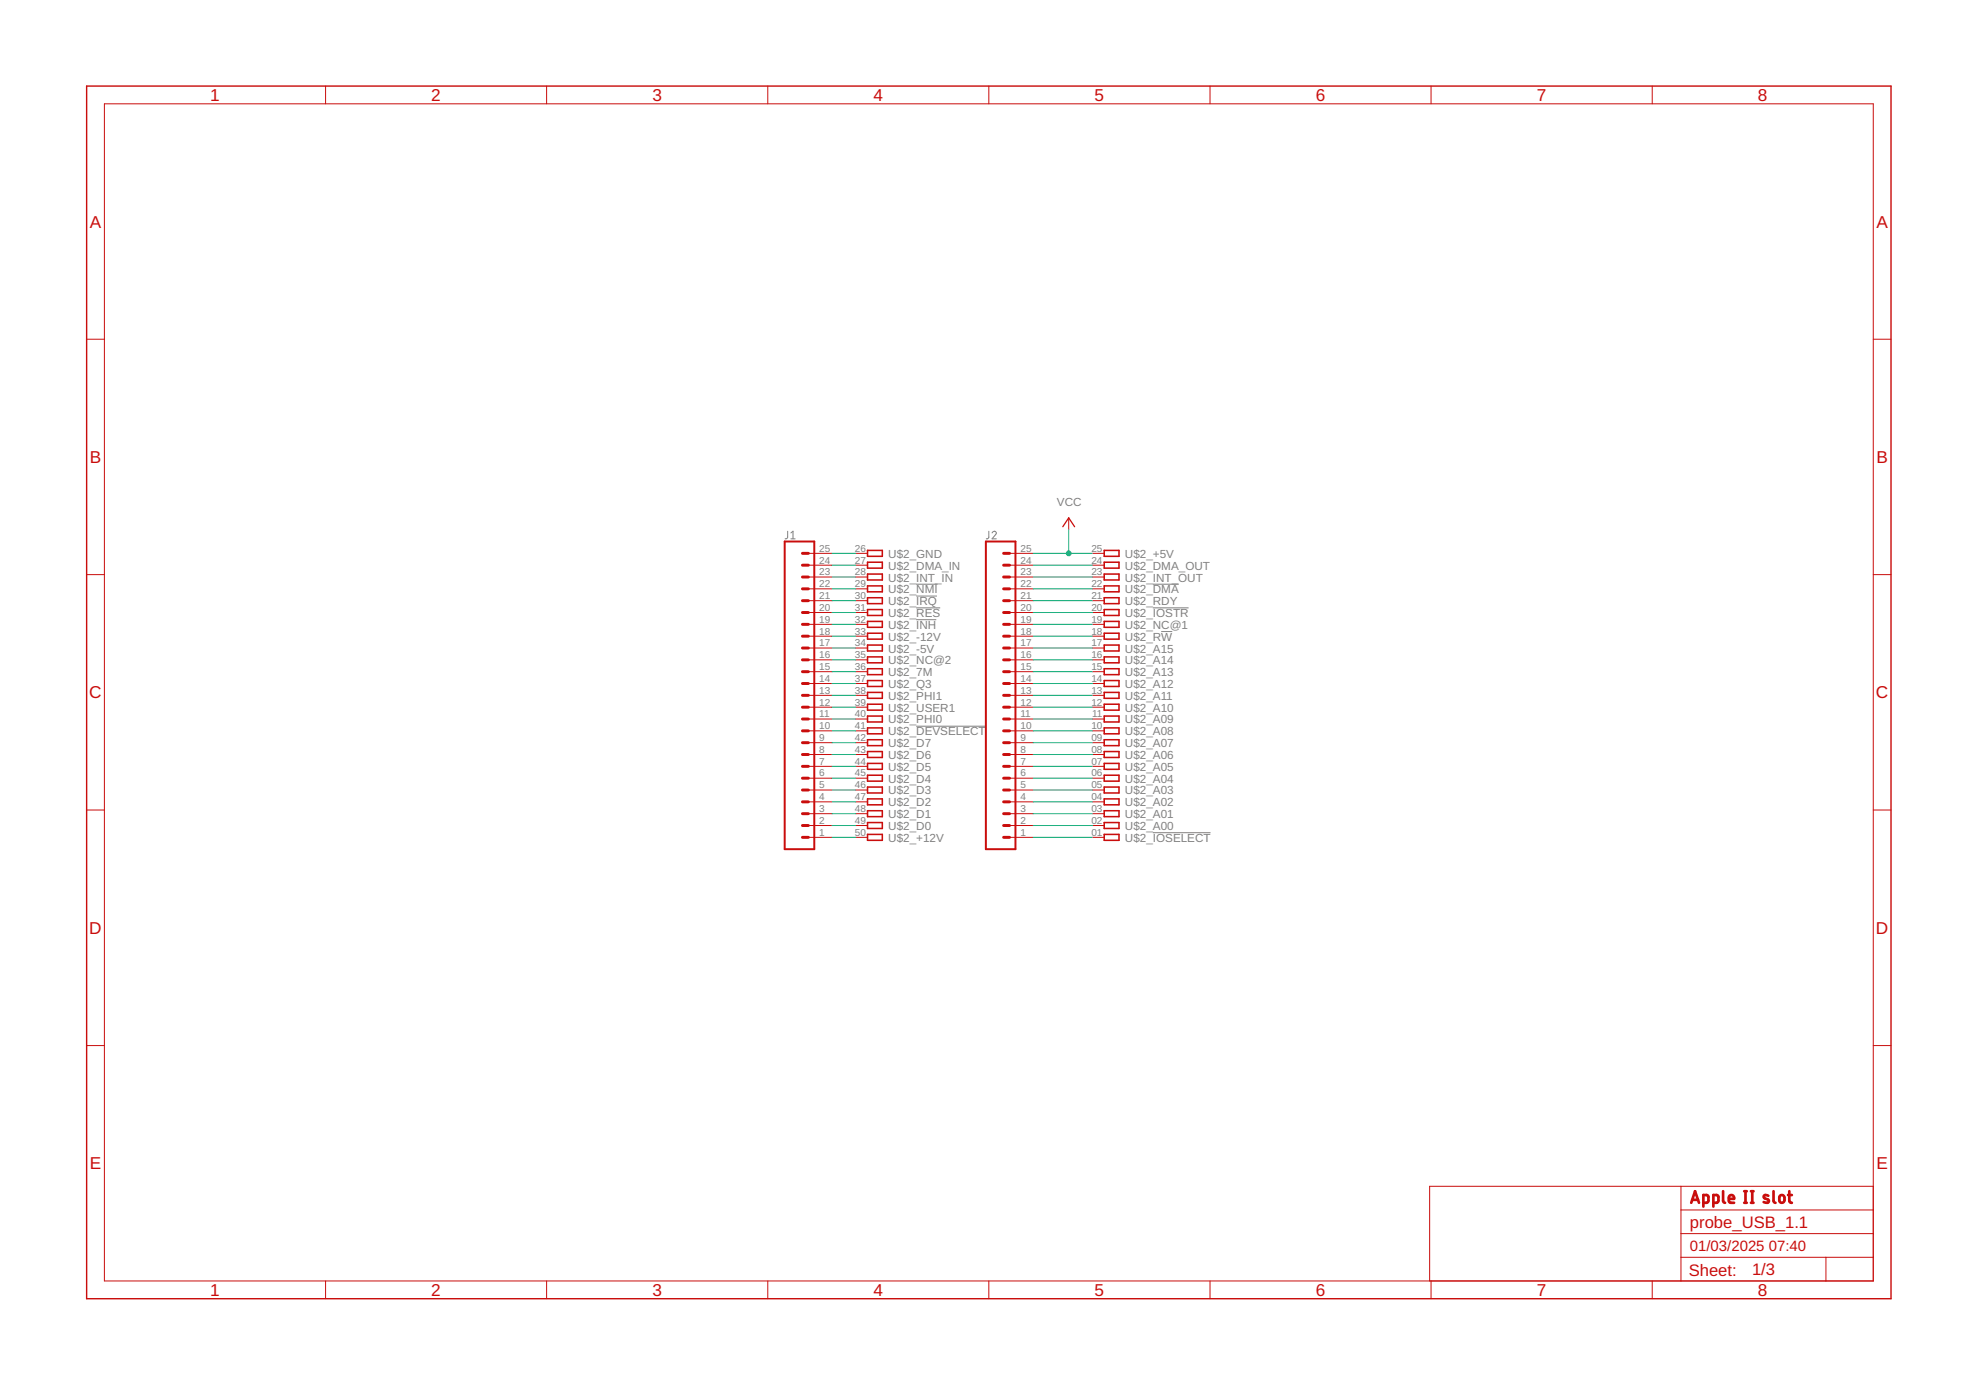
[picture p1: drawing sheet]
<svg xmlns="http://www.w3.org/2000/svg" width="297mm" height="210mm" viewBox="0 0 297 210" stroke-linecap="round" stroke-linejoin="round" font-family="sans-serif">
<g fill="none" stroke="#808080" stroke-width=".15">
<path d="M118.3 79.8v1l-.3 .2M148.6 79.8l-.1 1-.3 .2M118.8 81h.7M118.8 80.1l.3-.3v1.2M137.6 93.1h3.1M137.6 91.3h3.7M137.6 89.6h3.2M137.6 87.8h3.3M149.1 80.1a.31 .31 0 0 1 .4-.3 .31 .31 0 0 1 .1 .5l-.5 .7h.6M173.2 91.3h5.4M173.2 87.8h3.9M174.5 94.9h1.6"/>
<path d="M137.6 109.1h10.5M173.2 125.1h8.7"/>
</g>
<g fill="none" stroke="#c90d0c" stroke-width=".4">
<path d="M258.9 179v1.4l.1 .2 .2 .1M262.1 179h.3M262.3 179v1.7M263.1 179h.4M263.3 179v1.7M265.7 179.7a.44 .44 0 0 0-.7 .1l.1 .2 .6 .3v.3a.58 .58 0 0 1-.7 0M266.5 179v1.4l.1 .2 .2 .1M267.4 179.7l.2-.1a.4 .4 0 0 1 .5 .3v.4a.39 .39 0 0 1-.4 .4 .39 .39 0 0 1-.4-.4zM268.6 179.6h.6M268.8 179l.1 1.5 .3 .2M254.1 180.7l.6-1.7 .6 1.7M254.3 180.3h.8"/>
<path d="M255.9 180.7h.5l.2-.1 .1-.7-.2-.3h-.6v1.7M257.4 180.7h.5l.2-.1 .1-.7-.2-.3h-.6v1.7M259.8 180.1h.7a.41 .41 0 0 0-.2-.5 .41 .41 0 0 0-.5 .3v.7l.7 .1M262.1 180.7h.3M263.1 180.7h.4"/>
</g>
<g fill="none" stroke="#c90d0c" stroke-width=".15">
<path d="M15.7 15.6h265.8v176.9h-265.8zM48.9 12.9v2.7M82.1 12.9v2.7M115.4 12.9v2.7M148.6 12.9v2.7M181.8 12.9v2.7M215 12.9v2.7M248.2 12.9v2.7M13 51h2.7M281.5 51h2.6M160.6 77.8v1.8M13 86.3h2.7"/>
<path d="M121.5 99.1h3.5M121.5 97.4h3.5M121.5 95.6h3.5M121.5 93.8h3.5M121.5 92h3.5M121.5 90.3h3.5M121.5 88.5h3.5M121.5 86.7h3.5M121.5 84.9h3.5M121.5 83.1h3.5M128.6 99.1h1.7M128.6 97.4h1.7"/>
<path d="M128.6 95.6h1.7M128.6 93.8h1.7M128.6 92h1.7M128.6 90.3h1.7M128.6 88.5h1.7M128.6 86.7h1.7M128.6 84.9h1.7M128.6 83.1h1.7M151.7 99.1h3.5M151.7 97.4h3.5M151.7 95.6h3.5M151.7 93.8h3.5"/>
<path d="M151.7 92h3.5M151.7 90.3h3.5M151.7 88.5h3.5M151.7 86.7h3.5M151.7 84.9h3.5M151.7 83.1h3.5M164.1 99.1h1.8M164.1 97.4h1.8M164.1 95.6h1.8M164.1 93.8h1.8M164.1 92h1.8M164.1 90.3h1.8"/>
<path d="M164.1 88.5h1.8M164.1 86.7h1.8M164.1 84.9h1.8M164.1 83.1h1.8M281.5 86.3h2.6M121.5 118.7h3.5M121.5 116.9h3.5M121.5 115.1h3.5M121.5 113.4h3.5M121.5 111.6h3.5M121.5 109.8h3.5M121.5 108h3.5"/>
<path d="M121.5 106.3h3.5M121.5 104.5h3.5M121.5 102.7h3.5M121.5 100.9h3.5M128.6 118.7h1.7M128.6 116.9h1.7M128.6 115.1h1.7M128.6 113.4h1.7M128.6 111.6h1.7M128.6 109.8h1.7M128.6 108h1.7M128.6 106.3h1.7"/>
<path d="M128.6 104.5h1.7M128.6 102.7h1.7M128.6 100.9h1.7M151.7 118.7h3.5M151.7 116.9h3.5M151.7 115.1h3.5M151.7 113.4h3.5M151.7 111.6h3.5M151.7 109.8h3.5M151.7 108h3.5M151.7 106.3h3.5M151.7 104.5h3.5"/>
<path d="M151.7 102.7h3.5M151.7 100.9h3.5M164.1 118.7h1.8M164.1 116.9h1.8M164.1 115.1h1.8M164.1 113.4h1.8M164.1 111.6h1.8M164.1 109.8h1.8M164.1 108h1.8M164.1 106.3h1.8M164.1 104.5h1.8M164.1 102.7h1.8"/>
<path d="M164.1 100.9h1.8M13 121.7h2.7M121.5 125.8h3.5M121.5 124h3.5M121.5 122.3h3.5M121.5 120.5h3.5M128.6 125.8h1.7M128.6 124h1.7M128.6 122.3h1.7M128.6 120.5h1.7M151.7 125.8h3.5M151.7 124h3.5"/>
<path d="M151.7 122.3h3.5M151.7 120.5h3.5M164.1 125.8h1.8M164.1 124h1.8M164.1 122.3h1.8M164.1 120.5h1.8M281.5 121.7h2.6M13 157.1h2.7M281.5 157.1h2.6M252.6 178.2v14.3M281.5 178.2h-66.7v14.3M48.9 192.5v2.6"/>
<path d="M82.1 192.5v2.6M115.4 192.5v2.6M148.6 192.5v2.6M181.8 192.5v2.6M215 192.5v2.6M248.2 192.5v2.6M252.6 188.9h28.9M252.6 185.4h28.9M252.6 181.8h28.9M274.3 188.9v3.6"/>
</g>
<path d="M13 12.9h271.1v182.2h-271.1z" fill="none" stroke="#c90d0c" stroke-width=".21"/>
<path d="M117.9 81.4h4.4v46.2h-4.4zM148.1 81.4h4.5v46.2h-4.5z" fill="none" stroke="#c90d0c" stroke-width=".3"/>
<g fill="none" stroke="#c90d0c" stroke-width=".44">
<path d="M120.6 99.1h.9M120.6 97.4h.9M120.6 95.6h.9M120.6 93.8h.9M120.6 92h.9M120.6 90.3h.9M120.6 88.5h.9M120.6 86.7h.9M120.6 84.9h.9M120.6 83.1h.9M150.8 99.1h.9M150.8 97.4h.9"/>
<path d="M150.8 95.6h.9M150.8 93.8h.9M150.8 92h.9M150.8 90.3h.9M150.8 88.5h.9M150.8 86.7h.9M150.8 84.9h.9M150.8 83.1h.9M120.6 118.7h.9M120.6 116.9h.9M120.6 115.1h.9M120.6 113.4h.9"/>
<path d="M120.6 111.6h.9M120.6 109.8h.9M120.6 108h.9M120.6 106.3h.9M120.6 104.5h.9M120.6 102.7h.9M120.6 100.9h.9M150.8 118.7h.9M150.8 116.9h.9M150.8 115.1h.9M150.8 113.4h.9M150.8 111.6h.9"/>
<path d="M150.8 109.8h.9M150.8 108h.9M150.8 106.3h.9M150.8 104.5h.9M150.8 102.7h.9M150.8 100.9h.9M120.6 122.3h.9M120.6 124h.9M120.6 125.8h.9M120.6 120.5h.9M150.8 122.3h.9M150.8 124h.9"/>
<path d="M150.8 125.8h.9M150.8 120.5h.9"/>
</g>
<g fill="none" stroke="#c90d0c" stroke-width=".23">
<path d="M130.3 82.7h2.3v.9h-2.3zM130.3 84.5h2.3v.9h-2.3zM130.3 86.3h2.3v.8h-2.3zM130.3 88h2.3v.9h-2.3zM130.3 89.8h2.3v.9h-2.3zM130.3 91.6h2.3v.9h-2.3zM130.3 93.4h2.3v.9h-2.3zM130.3 95.1h2.3v.9h-2.3zM130.3 96.9h2.3v.9h-2.3zM130.3 98.7h2.3v.9h-2.3zM165.9 98.7h2.2v.9h-2.2zM165.9 96.9h2.2v.9h-2.2z"/>
<path d="M165.9 95.1h2.2v.9h-2.2zM165.9 93.4h2.2v.9h-2.2zM165.9 91.6h2.2v.9h-2.2zM165.9 89.8h2.2v.9h-2.2zM165.9 88h2.2v.9h-2.2zM165.9 86.3h2.2v.8h-2.2zM165.9 84.5h2.2v.9h-2.2zM165.9 82.7h2.2v.9h-2.2zM130.3 100.5h2.3v.9h-2.3zM130.3 102.3h2.3v.8h-2.3zM130.3 104h2.3v.9h-2.3zM130.3 105.8h2.3v.9h-2.3z"/>
<path d="M130.3 107.6h2.3v.9h-2.3zM130.3 109.4h2.3v.9h-2.3zM130.3 111.1h2.3v.9h-2.3zM130.3 112.9h2.3v.9h-2.3zM130.3 114.7h2.3v.9h-2.3zM130.3 116.5h2.3v.9h-2.3zM130.3 118.3h2.3v.8h-2.3zM165.9 118.3h2.2v.8h-2.2zM165.9 116.5h2.2v.9h-2.2zM165.9 114.7h2.2v.9h-2.2zM165.9 112.9h2.2v.9h-2.2zM165.9 111.1h2.2v.9h-2.2z"/>
<path d="M165.9 109.4h2.2v.9h-2.2zM165.9 107.6h2.2v.9h-2.2zM165.9 105.8h2.2v.9h-2.2zM165.9 104h2.2v.9h-2.2zM165.9 102.3h2.2v.8h-2.2zM165.9 100.5h2.2v.9h-2.2zM130.3 125.4h2.3v.9h-2.3zM130.3 120h2.3v.9h-2.3zM130.3 121.8h2.3v.9h-2.3zM130.3 123.6h2.3v.9h-2.3zM165.9 125.4h2.2v.9h-2.2zM165.9 123.6h2.2v.9h-2.2z"/>
<path d="M165.9 121.8h2.2v.9h-2.2zM165.9 120h2.2v.9h-2.2z"/>
</g>
<path d="M159.7 79.1l.9-1.3 .9 1.3" fill="none" stroke="#c90d0c" stroke-width=".19"/>
<g fill="none" stroke="#0dab76" stroke-width=".15">
<path d="M160.6 79.6v3.5M125 86.7h3.6M125 88.5h3.6M125 99.1h3.6M125 97.4h3.6M125 93.8h3.6M125 92h3.6M125 90.3h3.6M125 84.9h3.6M125 95.6h3.6M125 83.1h3.6M155.2 86.7h8.9"/>
<path d="M155.2 88.5h8.9M155.2 99.1h8.9M155.2 97.4h8.9M155.2 93.8h8.9M155.2 92h8.9M155.2 90.3h8.9M155.2 84.9h8.9M155.2 95.6h8.9M155.2 83.1h8.9M125 118.7h3.6M125 116.9h3.6M125 115.1h3.6"/>
<path d="M125 113.4h3.6M125 111.6h3.6M125 109.8h3.6M125 108h3.6M125 106.3h3.6M125 104.5h3.6M125 102.7h3.6M125 100.9h3.6M155.2 118.7h8.9M155.2 116.9h8.9M155.2 115.1h8.9M155.2 113.4h8.9"/>
<path d="M155.2 111.6h8.9M155.2 109.8h8.9M155.2 108h8.9M155.2 106.3h8.9M155.2 104.5h8.9M155.2 102.7h8.9M155.2 100.9h8.9M125 125.8h3.6M125 124h3.6M125 122.3h3.6M125 120.5h3.6M155.2 125.8h8.9"/>
<path d="M155.2 124h8.9M155.2 122.3h8.9M155.2 120.5h8.9"/>
</g>
<circle cx="160.6" cy="83.1" r=".36" fill="#0dab76" stroke="#0dab76" stroke-width=".15"/>
<g font-size="2.6" fill="#c90d0c">
<text x="31.6" y="15.2">1</text>
<text x="64.8" y="15.2">2</text>
<text x="98" y="15.2">3</text>
<text x="131.2" y="15.2">4</text>
<text x="164.5" y="15.2">5</text>
<text x="197.7" y="15.2">6</text>
<text x="230.9" y="15.2">7</text>
<text x="264.1" y="15.2">8</text>
<text x="13.5" y="34.2">A</text>
<text x="281.9" y="34.2">A</text>
<text x="13.5" y="69.6">B</text>
<text x="281.9" y="69.6">B</text>
<text x="13.4" y="104.9">C</text>
<text x="281.9" y="104.9">C</text>
<text x="13.4" y="140.3">D</text>
<text x="281.9" y="140.3">D</text>
<text x="13.5" y="175.7">E</text>
<text x="281.9" y="175.7">E</text>
<text x="31.6" y="194.7">1</text>
<text x="64.8" y="194.7">2</text>
<text x="98" y="194.7">3</text>
<text x="131.2" y="194.7">4</text>
<text x="164.5" y="194.7">5</text>
<text x="197.7" y="194.7">6</text>
<text x="230.9" y="194.7">7</text>
<text x="264.1" y="194.7">8</text>
</g>
<g font-size="2.5" fill="#c90d0c">
<text x="253.9" y="184.5">probe_USB_1.1</text>
<text x="253.7" y="191.7">Sheet:</text>
<text x="263.2" y="191.6">1/3</text>
</g>
<g font-size="2.2" fill="#c90d0c">
<text x="253.9" y="188">01/03/2025</text>
<text x="265.8" y="188">07:40</text>
</g>
<g font-size="1.8" fill="#808080">
<text x="158.8" y="76">VCC</text>
<text x="133.5" y="83.8">U$2_GND</text>
<text x="169" y="83.8">U$2_+5V</text>
<text x="133.5" y="89.2">U$2_NMI</text>
<text x="133.5" y="87.4">U$2_INT_IN</text>
<text x="133.5" y="85.6">U$2_DMA_IN</text>
<text x="169" y="89.2">U$2_DMA</text>
<text x="169" y="87.4">U$2_INT_OUT</text>
<text x="169" y="85.6">U$2_DMA_OUT</text>
<text x="133.5" y="94.5">U$2_INH</text>
<text x="133.5" y="92.7">U$2_RES</text>
<text x="133.5" y="90.9">U$2_IRQ</text>
<text x="169" y="94.5">U$2_NC@1</text>
<text x="169" y="92.7">U$2_IOSTR</text>
<text x="169" y="90.9">U$2_RDY</text>
<text x="133.5" y="101.6">U$2_7M</text>
<text x="133.5" y="99.8">U$2_NC@2</text>
<text x="133.5" y="98">U$2_-5V</text>
<text x="133.5" y="96.3">U$2_-12V</text>
<text x="169" y="101.6">U$2_A13</text>
<text x="169" y="99.8">U$2_A14</text>
<text x="169" y="98">U$2_A15</text>
<text x="169" y="96.3">U$2_RW</text>
<text x="133.5" y="106.9">U$2_USER1</text>
<text x="133.5" y="105.2">U$2_PHI1</text>
<text x="133.5" y="103.4">U$2_Q3</text>
<text x="169" y="106.9">U$2_A10</text>
<text x="169" y="105.2">U$2_A11</text>
<text x="169" y="103.4">U$2_A12</text>
<text x="133.5" y="112.3">U$2_D7</text>
<text x="133.5" y="110.5">U$2_DEVSELECT</text>
<text x="133.5" y="108.7">U$2_PHI0</text>
<text x="169" y="112.3">U$2_A07</text>
<text x="169" y="110.5">U$2_A08</text>
<text x="169" y="108.7">U$2_A09</text>
<text x="133.5" y="119.4">U$2_D3</text>
<text x="133.5" y="117.6">U$2_D4</text>
<text x="133.5" y="115.8">U$2_D5</text>
<text x="133.5" y="114">U$2_D6</text>
<text x="169" y="119.4">U$2_A03</text>
<text x="169" y="117.6">U$2_A04</text>
<text x="169" y="115.8">U$2_A05</text>
<text x="169" y="114">U$2_A06</text>
<text x="133.5" y="124.7">U$2_D0</text>
<text x="133.5" y="122.9">U$2_D1</text>
<text x="133.5" y="121.1">U$2_D2</text>
<text x="169" y="124.7">U$2_A00</text>
<text x="169" y="122.9">U$2_A01</text>
<text x="169" y="121.1">U$2_A02</text>
<text x="133.5" y="126.5">U$2_+12V</text>
<text x="169" y="126.5">U$2_IOSELECT</text>
</g>
<g font-size="1.5" fill="#808080">
<text x="123.1" y="82.9">25</text>
<text x="128.4" y="82.9">26</text>
<text x="153.3" y="82.9">25</text>
<text x="164" y="82.9">25</text>
<text x="123.1" y="88.2">22</text>
<text x="123.1" y="86.5">23</text>
<text x="123.1" y="84.7">24</text>
<text x="128.4" y="88.2">29</text>
<text x="128.4" y="86.5">28</text>
<text x="128.4" y="84.7">27</text>
<text x="153.3" y="88.2">22</text>
<text x="153.3" y="86.5">23</text>
<text x="153.3" y="84.7">24</text>
<text x="164" y="88.2">22</text>
<text x="164" y="86.5">23</text>
<text x="164" y="84.7">24</text>
<text x="123.1" y="95.3">18</text>
<text x="123.1" y="93.6">19</text>
<text x="123.1" y="91.8">20</text>
<text x="123.1" y="90">21</text>
<text x="128.4" y="95.3">33</text>
<text x="128.4" y="93.6">32</text>
<text x="128.4" y="91.8">31</text>
<text x="128.4" y="90">30</text>
<text x="153.3" y="95.3">18</text>
<text x="153.3" y="93.6">19</text>
<text x="153.3" y="91.8">20</text>
<text x="153.3" y="90">21</text>
<text x="164" y="95.3">18</text>
<text x="164" y="93.6">19</text>
<text x="164" y="91.8">20</text>
<text x="164" y="90">21</text>
<text x="123.1" y="100.7">15</text>
<text x="123.1" y="98.9">16</text>
<text x="123.1" y="97.1">17</text>
<text x="128.4" y="100.7">36</text>
<text x="128.4" y="98.9">35</text>
<text x="128.4" y="97.1">34</text>
<text x="153.3" y="100.7">15</text>
<text x="153.3" y="98.9">16</text>
<text x="153.3" y="97.1">17</text>
<text x="164" y="100.7">15</text>
<text x="164" y="98.9">16</text>
<text x="164" y="97.1">17</text>
<text x="123.1" y="107.8">11</text>
<text x="123.1" y="106">12</text>
<text x="123.1" y="104.2">13</text>
<text x="123.1" y="102.4">14</text>
<text x="128.4" y="107.8">40</text>
<text x="128.4" y="106">39</text>
<text x="128.4" y="104.2">38</text>
<text x="128.4" y="102.4">37</text>
<text x="153.3" y="107.8">11</text>
<text x="153.3" y="106">12</text>
<text x="153.3" y="104.2">13</text>
<text x="153.3" y="102.4">14</text>
<text x="164" y="106">12</text>
<text x="164" y="104.2">13</text>
<text x="164" y="102.4">14</text>
<text x="164.1" y="107.8">11</text>
<text x="123.1" y="113.1">8</text>
<text x="123.1" y="111.3">9</text>
<text x="123.1" y="109.6">10</text>
<text x="128.4" y="113.1">43</text>
<text x="128.4" y="111.3">42</text>
<text x="128.4" y="109.6">41</text>
<text x="153.3" y="113.1">8</text>
<text x="153.3" y="111.3">9</text>
<text x="153.3" y="109.6">10</text>
<text x="164" y="113.1">08</text>
<text x="164" y="111.3">09</text>
<text x="164" y="109.6">10</text>
<text x="123.1" y="118.4">5</text>
<text x="123.1" y="116.7">6</text>
<text x="123.1" y="114.9">7</text>
<text x="128.4" y="118.4">46</text>
<text x="128.4" y="116.7">45</text>
<text x="128.4" y="114.9">44</text>
<text x="153.3" y="118.4">5</text>
<text x="153.3" y="116.7">6</text>
<text x="153.3" y="114.9">7</text>
<text x="164" y="118.4">05</text>
<text x="164" y="116.7">06</text>
<text x="164" y="114.9">07</text>
<text x="123.1" y="125.6">1</text>
<text x="123.1" y="123.8">2</text>
<text x="123.1" y="122">3</text>
<text x="123.1" y="120.2">4</text>
<text x="128.4" y="125.6">50</text>
<text x="128.4" y="123.8">49</text>
<text x="128.4" y="122">48</text>
<text x="128.4" y="120.2">47</text>
<text x="153.3" y="125.6">1</text>
<text x="153.3" y="123.8">2</text>
<text x="153.3" y="122">3</text>
<text x="153.3" y="120.2">4</text>
<text x="164" y="125.6">01</text>
<text x="164" y="123.8">02</text>
<text x="164" y="122">03</text>
<text x="164" y="120.2">04</text>
</g>
</svg>
